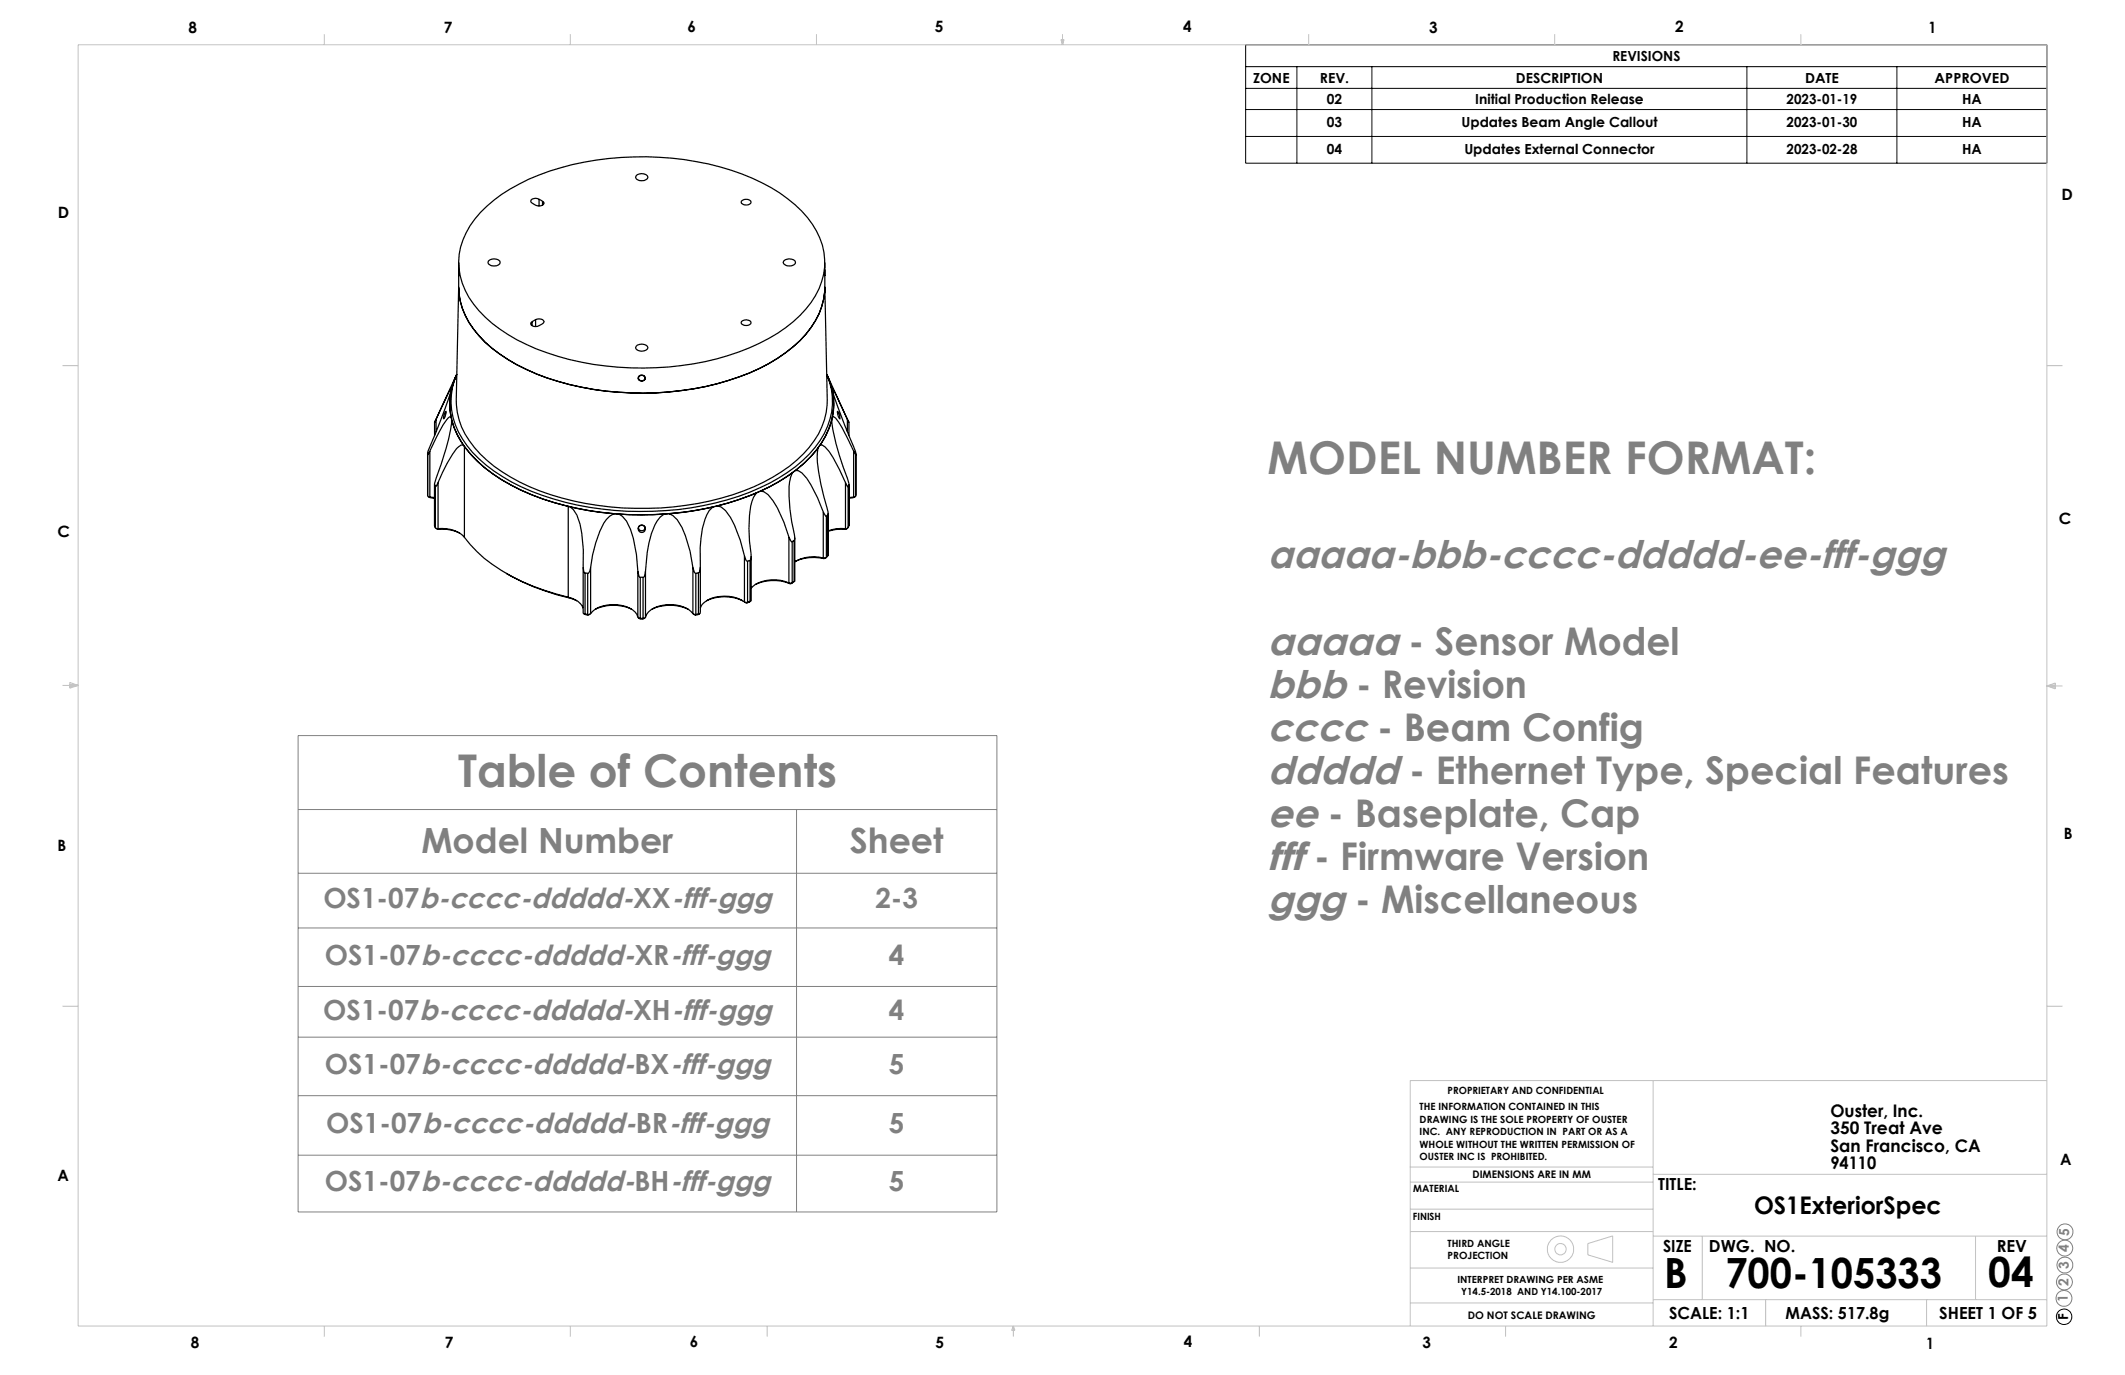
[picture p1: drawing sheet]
<svg xmlns="http://www.w3.org/2000/svg" width="432mm" height="279mm" viewBox="0 0 432 279" stroke-linecap="round" stroke-linejoin="round" font-family="sans-serif">
<g fill="none" stroke="#000" stroke-width=".25">
<path d="M129.3 35.7a1.53 1.53 0 0 1 2.4 .3 1.46 1.46 0 0 1-2.5 0zM93.2 56a15.7 15.7 0 0 0 5.4 13.5 40.3 40.3 0 0 0 19.5 9.2 59.8 59.8 0 0 0 36.2-3.8 25.9 25.9 0 0 0 11.4-9.7 15.1 15.1 0 0 0 1.9-9.2M93.2 58.3l-.5 23a15 15 0 0 0 4.8 10.9 38.4 38.4 0 0 0 19.1 9.6 61.4 61.4 0 0 0 36.6-2.9 27.4 27.4 0 0 0 13.1-10.7 14.2 14.2 0 0 0 1.8-6.9l-.5-23M93.2 54.8v1.2M93.2 53.3v1.5M97.6 43.2a35 35 0 0 1 16.4-9.1 60.7 60.7 0 0 1 38.8 2.1 28.5 28.5 0 0 1 12.3 9.3 13.4 13.4 0 0 1-1.3 17.3 31.6 31.6 0 0 1-13.6 8.7 61.1 61.1 0 0 1-41.2-.6 29 29 0 0 1-13.7-10.5 13.3 13.3 0 0 1 1.2-15.9zM99.2 53.1a1.71 1.71 0 0 1 2.4 0v.2a1.43 1.43 0 0 1-2.4 0zM109.5 40.5a1.19 1.19 0 0 0-1.7 .4 1.78 1.78 0 0 0 2.7 .6l.1-.2-.4-.4M109.5 40.5l.7 .4M109.5 40.5v1.4M110.2 40.9v.8M150.7 40.9a1.27 1.27 0 0 1 1.9 .2 1.14 1.14 0 0 1-2 0z"/>
<path d="M159.2 53.1a1.71 1.71 0 0 1 2.4 0v.2a1.46 1.46 0 0 1-2.5 0zM167.6 54.8v1.2M167.6 53.3v1.5M91.7 79.4a12.9 12.9 0 0 0 0 5.4M91.7 79.4a140.2 140.2 0 0 1-4.7 12.4l-.1 .6 .4-.7M91.8 78.9l-.1 .5M91.8 78.9v-.1a2.11 2.11 0 0 0-.9 1.4l-2.3 5M92.7 76.3l-4.4 9.6 .3-.7M92.8 76.1a14 14 0 0 0 2.1 14.5 32.1 32.1 0 0 0 15.3 10 63.8 63.8 0 0 0 42.1-.6 32.4 32.4 0 0 0 13.3-9.1 13.9 13.9 0 0 0 2.4-14.8 13.8 13.8 0 0 1-1.1 14 29.5 29.5 0 0 1-14.5 10.6 63.7 63.7 0 0 1-44.6-.2 32 32 0 0 1-13.1-9.3 14 14 0 0 1-1.9-15.1zM92.8 76l-1 2.9M108.1 65.4v.8M108.8 64.9l.3-.1a1.18 1.18 0 0 1 1.5 .6 1.8 1.8 0 0 1-2.7 .6v-.5l.2-.1"/>
<path d="M108.8 64.9l-.7 .5M108.8 64.9v1.5M129.5 70.1a1.52 1.52 0 0 1 2.2 .6 1.46 1.46 0 0 1-2.5 0zM129.7 76.9l.1 .1M129.8 76.5a.7 .7 0 0 1 .9-.3 .7 .7 0 0 1 .3 1 .7 .7 0 0 1-.9 .2 .7 .7 0 0 1-.3-.9zM129.9 76.4a.59 .59 0 0 1 1 0 .59 .59 0 0 1-.2 .9 .58 .58 0 0 1-.8-.1 .58 .58 0 0 1 0-.8zM131.1 76.9l-.1 .1M150.7 65.3a1.25 1.25 0 0 1 1.9 .3 1.18 1.18 0 0 1-2 0zM168 76l1 2.9M168.1 76.3l4.4 9.6-.3-.7M169 78.9l.2 .5M169 78.9l.1-.1 .6 1 2.5 5.4"/>
<path d="M169.2 79.4a12.9 12.9 0 0 1 0 5.4M169.2 79.4a136.7 136.7 0 0 0 4.7 12.5v.5M86.9 92.2v8.5M87.3 91.7v9.3M88.3 85.9v2.6M88.3 98.4v8.5M88.4 98.8v8.4M88.6 85.2v2.5M89 98.1l-.4 .7h-.2M89 98.1v9.3M90.6 83.6a1.9 1.9 0 0 1-.4 1.5v-.5zM91.7 84.8l.1 .5"/>
<path d="M91.7 84.8l-.3-.1a7.5 7.5 0 0 0-2 2.8l-2.1 4.2M91.8 85.3a17 17 0 0 0 2.4 5.2M91.8 85.3a39.5 39.5 0 0 1-3.2 11.9l-.3 1.1 .1 .5M94.2 90.5l.2 .2M94.2 90.5l-.1-.1a2.96 2.96 0 0 0-2.1 1.9l-1.1 1.8-1.9 4M94.4 90.7a30.5 30.5 0 0 0 13.8 9.9l2.3 .9 5 1.4M94.4 90.7v18.5M154.5 99.8l-.7 .3M154.5 99.8l.7 .1 .9 .6a20.6 20.6 0 0 1 4.2 8.6M161.1 96a33.8 33.8 0 0 1-6.6 3.8M161.1 96a7.4 7.4 0 0 0-.8 4.8 46.7 46.7 0 0 0 1.2 8.4l-.1 .6M161.6 95.6l-.5 .4"/>
<path d="M161.6 95.6h.6l.7 .5a20.8 20.8 0 0 1 4.4 7.9M166.3 91a26.8 26.8 0 0 1-4.7 4.6M166.3 91l-.1 .2a13 13 0 0 0 .1 4.6l.5 2.6 1.4 5.6v.6M166.6 90.5l-.3 .5M166.6 90.5l.4-.1 .6 .4a22.7 22.7 0 0 1 4.2 7.3M169 85.3a15 15 0 0 1-2.4 5.2M169 85.3a40 40 0 0 0 3.2 11.9l.3 1.1-.2 .5M169.2 84.8l-.2 .5M169.2 84.8l.2-.1a10.7 10.7 0 0 1 2.9 4.4l1.2 2.6M170.2 83.6l.4 .7 .1 .8-.4-.5zM171.8 98.1l.4 .7h.1M171.8 98.1v9.3"/>
<path d="M172.2 85.2v2.5M172.3 98.8v8.4M172.5 85.9v2.6M172.5 98.4v8.5M173.5 91.7l.4 .7M173.5 91.7v9.3M173.9 92.4v8.3M173.9 92.2v8.5M86.9 100.7l.1 .2 .3 .1M86.9 100.6v.1M87.1 100.9l.3 .2M87.3 101l1 .1"/>
<path d="M87.3 101l.1 .1M87.4 101.1l.9 .1M88.3 106.8v.1M88.3 106.9l.1 .3M88.4 107.2l.6 .2M88.6 107.4l.3 .2M88.9 107.6a8.3 8.3 0 0 1 4.6 .7M89 107.4a6.2 6.2 0 0 1 5.4 1.8M89 107.4l-.1 .2M94.4 109.2a32.1 32.1 0 0 0 16.1 10.7l5 1.5M102.8 116.5l.4 .2a45.5 45.5 0 0 0 12.5 4.8M115.5 102.9l.4 .1"/>
<path d="M115.5 102.9v18.5M115.9 103a61.4 61.4 0 0 0 8.9 1.4M115.9 103l.6 .6 .7 1.1a24.2 24.2 0 0 1 1.3 10.4l.1 1 .3 .3M118.5 115.3v9.3l.4 .2M118.9 116.4l.5 .1M118.9 116.4v8.4M119.4 116.5v8.3M120 115.3l-.2 .8-.4 .4M120 115.3v9.4M124.8 104.4l1 .1M124.8 104.4a3.8 3.8 0 0 0-2.1 1.9 25.6 25.6 0 0 0-2.7 9M125.8 104.5a61.1 61.1 0 0 0 9.2 0"/>
<path d="M125.8 104.5l.7 .4 .8 1a22 22 0 0 1 2.3 10.2M129.6 116.1l.2 .9 .3 .3M129.6 116.1v9.3M129.7 107.4l.1 .1M129.9 106.9a.61 .61 0 0 1 1 0 .61 .61 0 0 1-.2 .9 .6 .6 0 0 1-.8-.1 .6 .6 0 0 1 0-.8zM130.1 117.3h.6M130.1 117.3v8.4M130.7 117.3v8.5M131.1 107.4l-.1 .1M131.2 116.1l-.1 .7-.2 .4-.2 .1M131.2 116.1v9.3M135 104.5a4 4 0 0 0-1.9 2.2 24.5 24.5 0 0 0-1.9 9.4"/>
<path d="M136 104.4l-1 .1M136 104.4l.7 .3 .9 .9a21.3 21.3 0 0 1 3.2 9.7M140.8 115.3l.3 .9 .3 .3M140.8 115.3v9.4M141.4 116.5v8.3M141.9 116.4l-.5 .1M141.9 116.4v8.4M142.3 115.3v9.2l-.4 .3M144.9 103a59.9 59.9 0 0 1-8.9 1.4M144.9 103a4.2 4.2 0 0 0-1.6 2.5 25.9 25.9 0 0 0-1 9.6 1.33 1.33 0 0 1-.3 1.3h-.1M145.8 102.8l-.9 .2M145.8 102.8l.7 .2 .9 .8a21.4 21.4 0 0 1 3.9 9.2"/>
<path d="M151.3 113l.3 .8 .3 .2M151.3 113v9.3M151.9 114v8.4M152.4 113.8l-.5 .2M152.4 113.8v8.4M152.6 113v9l-.2 .2M153.8 100.1a48.5 48.5 0 0 1-8 2.7M153.8 100.1a4.9 4.9 0 0 0-1.3 2.7 33.8 33.8 0 0 0 .1 10.5l-.2 .5M160.3 118.5a7.4 7.4 0 0 0-7.4 .7l-.3 .3M160.3 109.1l.4 .8 .3 .2M160.3 109.1v9.4M160.3 118.5l.3 .1"/>
<path d="M160.6 118.6a8.8 8.8 0 0 0-7.1 .2M160.8 118.5l-.2 .1M161 118.4l-.7 .1M161 110.1v8.3M161.1 118.3l-.5 .3M161.4 109.8l-.4 .3M161.4 118.2l-.4 .2M161.4 109.8v8.4M161.5 109.3v8.8l-.1 .1M167.3 113.4a7.6 7.6 0 0 0-5.8 .8M167.3 104l.4 .8 .2 .1M167.3 104v9.4"/>
<path d="M167.3 113.4l.2 .1M167.5 113.5a8.9 8.9 0 0 0-5.9 .6M167.9 113.3l-.4 .2M167.9 113.3l-.6 .1M167.9 104.9v8.4M168.2 104.6l-.3 .3M168.2 113l-.3 .3M168.2 104.6v8.4M168.3 104.3l-.1 8.7M171.8 107.4a7.6 7.6 0 0 0-3.5 .5M171.8 107.4l.1 .2M171.9 107.6a8.6 8.6 0 0 0-3.6 .3"/>
<path d="M172.2 107.4l-.3 .2M172.3 107.2l-.5 .2M172.5 106.8v.1M172.5 106.9l-.2 .3M173.4 101.1l-.9 .1M173.5 101l-1 .1M173.5 101l-.1 .1M173.7 100.9l-.3 .2M173.9 100.7l-.1 .2-.3 .1M115.5 121.4a3.9 3.9 0 0 1 3 2.2M115.5 121.4l.2 .1M115.7 121.5l1.6 .6"/>
<path d="M118.6 124.7l.4 .2M118.9 124.8h.5M118.9 124.8l.1 .1M119 124.9l.6 .1M119.4 124.8l.2 .2M119.9 124.8l-.3 .2M120 124.7a6.5 6.5 0 0 1 6.2-1.7 3.8 3.8 0 0 1 3.4 2.4M120 124.7l-.6 .1M121 123.8a8.5 8.5 0 0 1 7.4 0M129.6 125.4l.5 .3M129.8 125.6l.3 .2M130.1 125.7v.1"/>
<path d="M130.1 125.8h.6M131 125.6l-.3 .2M131.2 125.4l-.4 .3h-.7M132.4 123.8a8.6 8.6 0 0 1 7.4 0M140.8 124.7a6.5 6.5 0 0 0-6.2-1.7 3.9 3.9 0 0 0-3.4 2.4M140.8 124.7l.6 .1M140.9 124.8l.4 .2M141.4 124.8l-.1 .2M141.8 124.9l-.5 .1M141.9 124.8h-.5M141.9 124.8l-.1 .1M142.2 124.7l-.4 .2"/>
<path d="M143.5 122.1a8.5 8.5 0 0 1 7.5 0M151.3 122.3a7.5 7.5 0 0 0-8.1 .1l-.5 .4-.4 .8M151.3 122.3l.6 .1M151.3 122.3l.4 .3M151.9 122.4l-.2 .2M152.2 122.4l-.5 .2M152.4 122.2l-.5 .2M152.4 122.2l-.2 .2M152.5 122.2l-.3 .2"/>
<circle cx="130.4" cy="107.4" r=".75"/>
</g>
<g fill="none" stroke="#000" stroke-width=".2">
<path d="M253.1 9.1h162.8v24.1h-162.8zM253.1 13.5h162.8M253.1 18h162.8M263.5 13.5v19.7M278.8 13.5v19.7M355 13.5v19.7M385.4 13.5v19.7M253.1 22.3h162.8M253.1 27.7h162.8"/>
<circle cx="419.4" cy="267.6" r="1.57"/>
</g>
<g fill="none" stroke="#808080" stroke-width=".2">
<path d="M60.6 149.5h142v96.8h-142zM60.6 164.5h142M60.6 177.4h142M161.9 164.5v81.8M60.6 188.6h142M60.6 200.4h142M60.6 210.7h142M60.6 222.6h142M60.6 234.7h142"/>
<circle cx="419.6" cy="253.6" r="1.62"/>
<circle cx="419.6" cy="257.1" r="1.61"/>
<circle cx="419.6" cy="250.3" r="1.61"/>
<circle cx="419.4" cy="263.8" r="1.62"/>
<circle cx="419.5" cy="260.5" r="1.6"/>
</g>
<g fill="none" stroke="#c0c0c0" stroke-width=".2">
<path d="M15.9 9.1h400v260.4h-400zM65.9 6.9v2.2M115.9 6.9v2.2M165.9 6.9v2.2M215.6 8h.6l-.3 1.1zM215.7 8l.2 1.1M215.9 6.9v2.2M216 8l-.1 1.1M265.9 6.9v2.2M315.9 6.9v2.2M365.9 6.9v2.2M12.7 74.3h3.2"/>
<path d="M415.9 74.3h3.2M12.7 139.3h3.2M14.2 139.1l1.7 .2M14.2 138.7l1.7 .6-1.7 .5zM15.9 139.3l-1.7 .3M415.9 139.4h3.2M415.9 139.4l1.8-.6v1.2zM415.9 139.4l1.8 .3M417.7 139.2l-1.8 .2M12.7 204.5h3.2M335.9 219.6v49.9M415.9 204.5h3.2"/>
<path d="M415.9 219.6h-129.3v49.9M286.5 237.1h49.4M335.9 238.6h80M286.6 240.2h49.3M286.6 257.7h49.3M286.6 250.3h49.3M286.6 245.7h49.3M322.7 252.7l5-1.6v5.4l-5-1.5zM335.9 251.2h80M345.9 251.2v12.9M401.4 251.2v12.9M65.9 269.5v2.1"/>
<path d="M115.9 269.5v2.1M155.9 269.5v2.1M205.9 269.5v2.1M205.9 269.5l.3 .8h-.6zM255.9 269.5v2.1M286.6 264.8h49.3M305.9 269.5v2.1M335.9 264.1h80M358.8 264.1v5.4M365.9 269.5v2.1M391.5 264.1v5.4"/>
<circle cx="317.1" cy="253.8" r="2.68"/>
<circle cx="317.1" cy="253.8" r="1.15"/>
</g>
<g font-size="9.2" fill="#808080">
<text x="257.6" y="96.2">MODEL NUMBER FORMAT:</text>
<text x="93.1" y="160">Table of Contents</text>
</g>
<g font-size="8.5">
<text x="338.1" y="261.8">B</text>
<text x="350.6" y="261.8">700-105333</text>
<text x="404" y="261.4">04</text>
</g>
<g font-size="8" fill="#808080">
<text x="257.6" y="115.5">aaaaa-bbb-cccc-ddddd-ee-fff-ggg</text>
<text x="257.6" y="133">aaaaa - Sensor Model</text>
<text x="257.6" y="141.8">bbb - Revision</text>
<text x="257.6" y="150.5">cccc - Beam Config</text>
<text x="257.6" y="159.3">ddddd - Ethernet Type, Special Features</text>
<text x="257.6" y="168">ee - Baseplate, Cap</text>
<text x="257.6" y="176.8">fff - Firmware Version</text>
<text x="257.6" y="185.6">ggg - Miscellaneous</text>
</g>
<g font-size="7.1" fill="#808080">
<text x="85.6" y="173.3">Model Number</text>
<text x="172.7" y="173.3">Sheet</text>
</g>
<g font-size="5.6" fill="#808080">
<text x="65.7" y="184.6">OS1-07b-cccc-ddddd-XX-fff-ggg</text>
<text x="177.9" y="184.6">2-3</text>
<text x="66" y="196.1">OS1-07b-cccc-ddddd-XR-fff-ggg</text>
<text x="180.6" y="196.1">4</text>
<text x="65.7" y="207.2">OS1-07b-cccc-ddddd-XH-fff-ggg</text>
<text x="180.6" y="207.2">4</text>
<text x="66" y="218.3">OS1-07b-cccc-ddddd-BX-fff-ggg</text>
<text x="180.6" y="218.3">5</text>
<text x="66.3" y="230.3">OS1-07b-cccc-ddddd-BR-fff-ggg</text>
<text x="180.6" y="230.3">5</text>
<text x="66" y="242.1">OS1-07b-cccc-ddddd-BH-fff-ggg</text>
<text x="180.6" y="242.1">5</text>
</g>
<text font-size="4.9" x="356.4" y="246.7">OS1ExteriorSpec</text>
<g font-size="3.5">
<text x="371.9" y="227">Ouster, Inc.</text>
<text x="371.9" y="230.5">350 Treat Ave</text>
<text x="371.9" y="234">San Francisco, CA</text>
<text x="371.9" y="237.6">94110</text>
</g>
<g font-size="3.4">
<text x="336.9" y="241.8">TITLE:</text>
<text x="337.9" y="254.3">SIZE</text>
<text x="347.2" y="254.5">DWG. NO.</text>
<text x="405.7" y="254.5">REV</text>
<text x="339.1" y="268">SCALE: 1:1</text>
<text x="362.8" y="268">MASS: 517.8g</text>
<text x="394.1" y="268">SHEET 1 OF 5</text>
</g>
<g font-size="3.2">
<text x="38.3" y="6.7">8</text>
<text x="90.2" y="6.7">7</text>
<text x="139.7" y="6.5">6</text>
<text x="190" y="6.5">5</text>
<text x="240.4" y="6.6">4</text>
<text x="290.4" y="6.7">3</text>
<text x="340.4" y="6.5">2</text>
<text x="391.9" y="6.7">1</text>
<text x="418.9" y="40.7">D</text>
<text x="11.7" y="44.3">D</text>
<text x="418.4" y="106.4">C</text>
<text x="11.7" y="109">C</text>
<text x="11.7" y="173">B</text>
<text x="419.4" y="170.6">B</text>
<text x="11.7" y="240">A</text>
<text x="418.6" y="236.8">A</text>
<text x="38.8" y="273.8">8</text>
<text x="90.4" y="273.8">7</text>
<text x="140.2" y="273.8">6</text>
<text x="190.1" y="273.9">5</text>
<text x="240.5" y="273.8">4</text>
<text x="289" y="273.9">3</text>
<text x="339.1" y="273.8">2</text>
<text x="391.4" y="274.1">1</text>
</g>
<g font-size="2.8">
<text x="254.6" y="16.8">ZONE</text>
<text x="268.2" y="16.8">REV.</text>
<text x="308" y="16.8">DESCRIPTION</text>
<text x="327.6" y="12.4">REVISIONS</text>
<text x="366.8" y="16.8">DATE</text>
<text x="393.1" y="16.8">APPROVED</text>
<text x="269.6" y="21.2">02</text>
<text x="299.8" y="21.2">Initial Production Release</text>
<text x="363" y="21.2">2023-01-19</text>
<text x="398.7" y="21.2">HA</text>
<text x="269.6" y="25.8">03</text>
<text x="297" y="25.8">Updates Beam Angle Callout</text>
<text x="363" y="25.8">2023-01-30</text>
<text x="398.7" y="25.8">HA</text>
<text x="269.6" y="31.2">04</text>
<text x="297.6" y="31.2">Updates External Connector</text>
<text x="363.1" y="31.2">2023-02-28</text>
<text x="398.7" y="31.2">HA</text>
<text x="420.2" y="268.2" transform="rotate(-90 420.2 268.2)">F</text>
</g>
<g font-size="2.8" fill="#808080">
<text x="420.4" y="251.1" transform="rotate(-90 420.4 251.1)">5</text>
<text x="420.4" y="254.4" transform="rotate(-90 420.4 254.4)">4</text>
<text x="420.4" y="257.8" transform="rotate(-90 420.4 257.8)">3</text>
<text x="420.3" y="261.3" transform="rotate(-90 420.3 261.3)">2</text>
<text x="420.2" y="264.6" transform="rotate(-90 420.2 264.6)">1</text>
</g>
<g font-size="2.1">
<text x="299.2" y="239.4">DIMENSIONS ARE IN MM</text>
<text x="298.3" y="268">DO NOT SCALE DRAWING</text>
</g>
<g font-size="2">
<text x="288.5" y="225.6">THE INFORMATION CONTAINED IN THIS</text>
<text x="294.2" y="222.3">PROPRIETARY AND CONFIDENTIAL</text>
<text x="288.5" y="228.1">DRAWING IS THE SOLE PROPERTY OF OUSTER</text>
<text x="288.5" y="230.7">INC. ANY REPRODUCTION IN PART OR AS A</text>
<text x="288.5" y="233.2">WHOLE WITHOUT THE WRITTEN PERMISSION OF</text>
<text x="288.5" y="235.7">OUSTER INC IS PROHIBITED.</text>
<text x="287.2" y="242.2">MATERIAL</text>
<text x="287.1" y="247.8">FINISH</text>
<text x="294.2" y="253.3">THIRD ANGLE</text>
<text x="294.2" y="255.8">PROJECTION</text>
<text x="296.1" y="260.6">INTERPRET DRAWING PER ASME</text>
<text x="296.9" y="263.1">Y14.5-2018 AND Y14.100-2017</text>
</g>
</svg>
